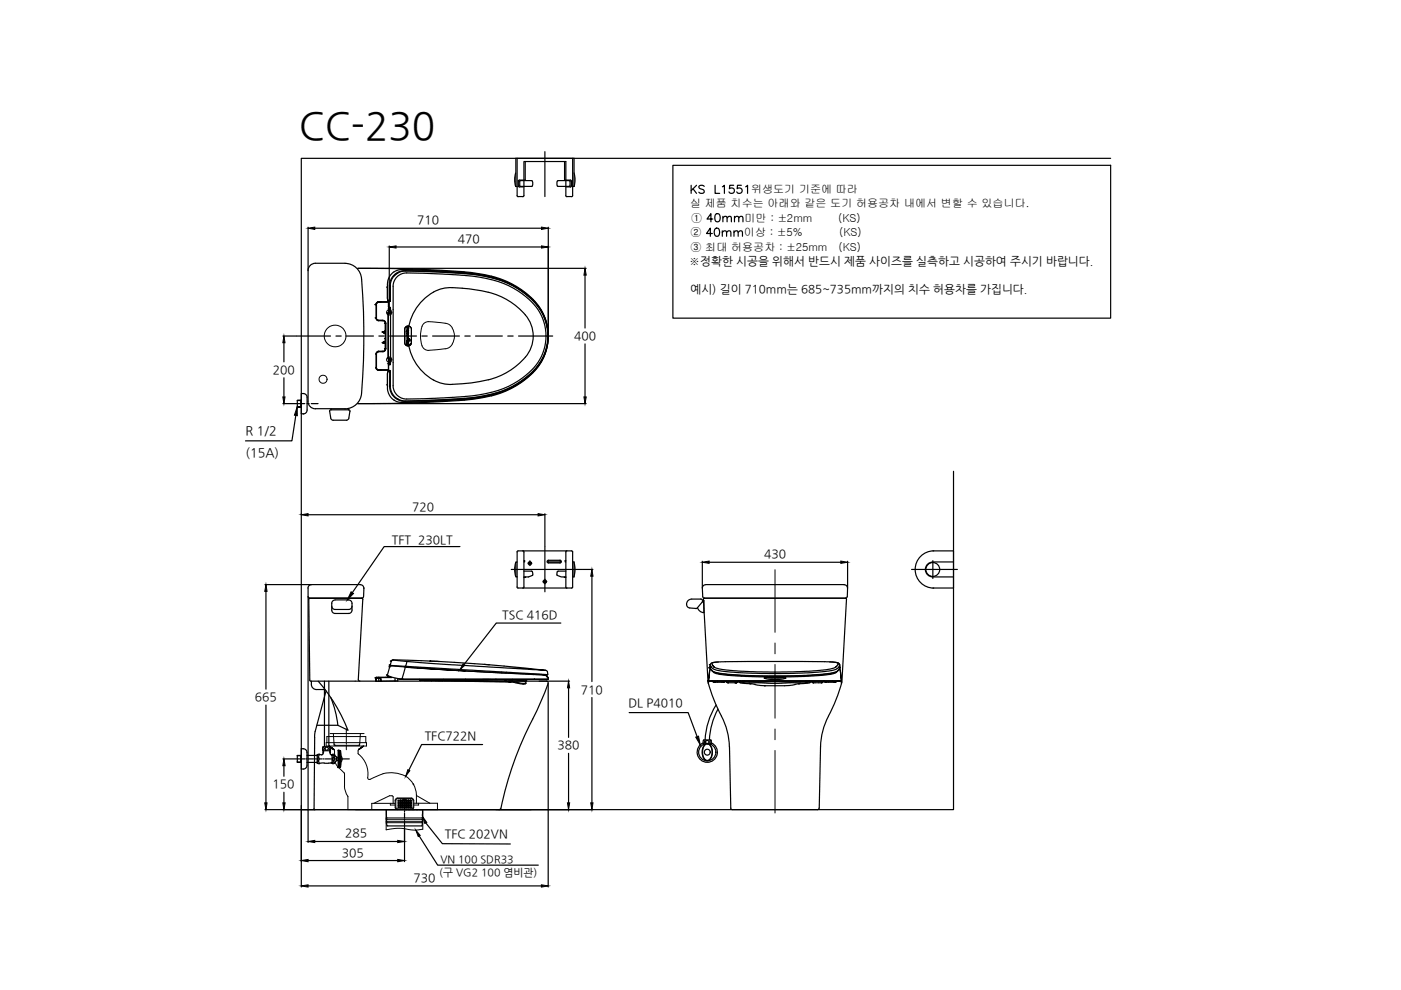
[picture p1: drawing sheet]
<svg xmlns="http://www.w3.org/2000/svg" width="297mm" height="210mm" viewBox="0 0 297 210" stroke-linecap="round" stroke-linejoin="round" font-family="sans-serif">
<!-- layer: 0 -->
<g fill="none" stroke="#000" stroke-width=".25">
<path d="M65.3 48.2v9.1M66.7 48.4h48.1M73.2 55.8a3.5 3.5 0 0 1 3.5 3.4 153.1 153.1 0 0 1 0 24.1M73.2 55.8h-6.3a1.58 1.58 0 0 0-1.6 1.6v27.7M75.8 56.9h2.4a268.2 268.2 0 0 1 20.2 .7M75.9 56.9h48.4M82.5 52.2v13.9M83.5 58.6v-.1a3.3 3.3 0 0 1 2.5-1 100.8 100.8 0 0 1 17 1.1 17.4 17.4 0 0 1 11.8 7.5 10.6 10.6 0 0 1-3.3 14 20.9 20.9 0 0 1-11.6 4.2 157 157 0 0 1-14.7 .6 3.2 3.2 0 0 1-2.5-3M84 52.4h30.8M84.1 58.7a2.81 2.81 0 0 1 2.1-.8l10.1 .4a41.7 41.7 0 0 1 10.4 1.8 14.5 14.5 0 0 1 8.4 7.5 10.5 10.5 0 0 1-4.4 12.6 23.5 23.5 0 0 1-12.5 3.9l-12 .5a2.82 2.82 0 0 1-2.8-2.8v-21.1a2.92 2.92 0 0 1 .7-2zM84.4 57.9a3.1 3.1 0 0 0-1.7 2.7M85.2 57.1a3.2 3.2 0 0 0-3.1 3.8"/>
<path d="M85.2 57.1h.3h-.3M85.2 57.1h.1M85.5 57.1l13.2 .7M85.5 57.1h.1M98.4 57.6a23.6 23.6 0 0 1 13.2 4.6 11.1 11.1 0 0 1 4.6 8.9M98.7 57.8a32.7 32.7 0 0 1 6.4 1.2M98.7 57.8h.1M105.1 59a18.2 18.2 0 0 1 8.2 4.9M105.1 59h.1M116.2 48.2v23M124 58.3v11.3M60 71.2h2.8"/>
<path d="M60.2 72.7v4M79.7 77.9l.1 .3 .5 .3M79.7 67.4h.1M79.7 77.9a.58 .58 0 0 0 .6 .6M79.7 67.4l.1 .4 .5 .2M79.7 75.1h.1M79.7 77.9h.1M79.7 75.1v2.8M79.7 77.9l.2 .4 .4 .2M79.7 67.4l.2 .4 .4 .2M79.7 64.6v2.8M79.7 64.6h.1"/>
<path d="M79.8 77.9l.1 .4 .4 .1M79.8 67.4l.1 .4 .4 .1M80.3 78.5h.1M80.3 74.6l-.3 .1-.2 .4M80.3 64.1l-.3 .1-.2 .4M80.3 74.5l-.5 .2-.1 .4M80.3 64a.58 .58 0 0 0-.6 .6M80.3 78.5h2.1M80.3 78.4v.1M80.3 74.5l-.4 .2-.2 .4M80.3 74.5h.9h-.9M80.3 74.5h.1"/>
<path d="M80.3 74.5v.1M80.3 68h.9h-.9M80.3 67.9h.9a.65 .65 0 0 1 .6 .6M80.3 67.9v.1M80.3 68h.1M80.3 64l-.4 .2-.2 .4M80.3 64h.1M80.3 64v.1M80.3 78.4h2.1M80.3 78.5h.4M80.3 74.6h.9M80.3 64h2.1"/>
<path d="M80.3 64.1h2.1M80.5 78.5h.2M80.6 78.5h.1M80.7 64h-.1M80.7 78.5h.1M80.7 64h.1M80.7 64h-.2M80.7 64a.73 .73 0 0 0-1 .6M80.7 78.5h1.7M81.1 68l.6 .3M81.2 74.5h.1M81.2 68a.58 .58 0 0 1 .5 .5"/>
<path d="M81.2 68h.1M81.2 67.9v.1M81.2 72.7h.5M81.2 72.7h.1M81.2 70.5h.1M81.2 70.4v.1M81.2 72.6h.1M81.3 70.5l.3 .2M81.3 70.5l.4 .2M81.3 72.7h.1M81.3 72.6h.1M81.3 70.4h.1"/>
<path d="M81.3 70.4l.4 .3M81.3 70.3l-.1 .1M81.3 70.3v.1M81.3 72.7h.3M81.3 70.3v.2M81.3 70.3l.4 .1M81.6 72.4l-.3 .2M81.6 70.3h.1M81.6 68.2l.1 .3M81.6 72.4h.1M81.6 70.7h.1M81.6 72.7h.1"/>
<path d="M81.6 70.3v.1M81.6 70.3l.1 .1M81.6 70.4l.1 .1M81.6 70.4h.1M81.6 72.6v.1M81.7 72.7h-.1M81.7 70.5h.1M81.7 70.4h.1M81.7 72.6h.1M81.7 70.4v.1M81.7 70.3v.1M81.7 72.6v.1"/>
<path d="M81.7 72.4h-.1M81.7 72.4h.1M81.7 70.7h.1M81.7 72h.1M81.7 72.4l-.4 .2M81.7 73.9l-.1 .4M81.7 71.9v2v-1.5M81.7 73.9h.1M81.7 73.9v.3M81.7 71.8h.1M81.7 71.7v.7M81.7 68.5v2"/>
<path d="M81.7 70.5v1.1M81.7 70.7v1.7M81.7 70.1h.1M81.7 68.5h.1M81.7 70.1v.4M81.7 72.6v1.3M81.7 73.9l-.1 .5-.5 .1M81.8 73.9a.56 .56 0 0 1-.6 .6M81.8 73.9l-.2 .4-.4 .2M81.8 68.5v5.4M82.1 79.3v2.8a3.2 3.2 0 0 0 1.6 2.8M82.1 79.3h.1"/>
<path d="M82.1 63.2v-2.3v2.3M82.1 63.2h.1M82.1 60.9h.1M82.3 66.5v9.4M82.3 75.9l.1 .1M82.3 75.9l.1 .1zM82.3 66.5h.1M82.3 63.7l.2 .2M82.4 77.1h.1M82.4 77.1l.2 .2M82.4 66.3h.1M82.4 66.3l.1 .1"/>
<path d="M82.4 64v1.1M82.4 65.3v1M82.4 76.2v.9M82.4 64h-1.7M82.4 65.3v.1M82.4 78.5l.3 .1v.3M82.4 77.3v1.2M82.4 65.1l.3 .1M82.4 65.4v.9M82.4 65.4h.2M82.4 76h.1M82.4 66.4l-.1 .1"/>
<path d="M82.4 76h.4M82.4 66.4h.4M82.4 66.5h.1M82.4 66.5h.4M82.5 78.6h.1M82.5 78.6l-.3 .2-.1 .5M82.5 78.6h.2zM82.5 78.6l-.2 .1M82.5 76.1l-.1 .1h.2v.9M82.5 76.1l-.1 .1v.9M82.5 76.1h.2M82.5 66.4h.2"/>
<path d="M82.5 65.2l-.1 .2M82.5 63.9h.2M82.5 77.3h.3M82.5 77.3h.1M82.6 66.5h.2M82.6 77.3h.1M82.6 77.1l.2 .2M82.6 63.7l.1 .1M82.6 78.5l.1 .4M82.6 77.1h-.2l.1 .2M82.6 77.1h.2M82.6 65.4v.9h-.2l.1 .1"/>
<path d="M82.6 65.2l-.2 .1M82.6 65.4h.2M82.6 65.2h-.1h.3M82.6 63.9h-.2M82.6 78.8h.1M82.6 78.8h-.3l-.2 .5M82.6 63.7v-3.1a3.4 3.4 0 0 1 4.3-3.2l4.9 .2a73.1 73.1 0 0 1 12.6 1.3 17.1 17.1 0 0 1 10.6 7.4 11.5 11.5 0 0 1 1.2 4.9M82.6 63.7h-.3l-.2-.5 .2 .5 .2 .2M82.6 63.7h.1M82.7 78.6l-.1 .2M82.7 65.2l.1 .3v11.5l-.1 .3-.3 .1M82.7 63.9h-.2"/>
<path d="M82.7 76.1l-.1 .1h.2M82.7 76.1h.1M82.7 66.4h.1M82.7 65.2h.1M82.7 65.2h-.1M82.7 78.9v3M82.7 78.9h.1M82.7 60.6v3zM82.7 63.6h.1M82.7 63.6l-.1 .3zM82.7 60.6h.1M82.8 65.2l-.2 .2"/>
<path d="M82.8 65.2h.1M82.8 77.3h.1M82.8 76h-.4M82.8 66.5h-.4v9.4h.4M82.8 76h-.3M82.8 66.3h-.2l.1 .1M95.9 61a8.7 8.7 0 0 0-7.7 4.4 10.5 10.5 0 0 0 5.9 16l1.8 .1M95.9 61a27.9 27.9 0 0 1 11.1 2.3 11.6 11.6 0 0 1 5.7 5.9 6.8 6.8 0 0 1-1.3 6.5M111.4 75.7a15.3 15.3 0 0 1-9.7 5.2l-1.8 .3-4 .3M113.3 78.6a20.3 20.3 0 0 1-13 5.9l-1.6 .2M113.3 78.5h.1M113.3 63.9h.1"/>
<path d="M116.2 71.3a10.6 10.6 0 0 0-2.9-7.3 10.6 10.6 0 0 1 0 14.6M116.2 71.3a10.6 10.6 0 0 1-2.9 7.3M116.2 71.4a11.4 11.4 0 0 1-5.5 9.5l-1.7 1.2-1.8 .9-3 .9M116.2 71.2a11.1 11.1 0 0 1-5.1 9.2 24.8 24.8 0 0 1-14.1 4.2l-8.8 .4a7.2 7.2 0 0 1-4-.3 3.1 3.1 0 0 1-1.6-2.8v-3.1M124 72.9v11.3M60 85.6h3.1M60.2 80.1v4.1M62.7 88.1l-.8 5.4h-9.9M65.3 85.1a1.58 1.58 0 0 0 1.6 1.6h6.3M75.9 85.6h48.4M76.7 83.3a3.5 3.5 0 0 1-3.5 3.4M82.1 81.6h.1"/>
<path d="M82.7 81.9h.1M82.7 81.9v.1M83.5 84.9h.1M83.7 84.9l.8 .3 .7 .1M84.2 84.5l.2 .1M85.2 85.3h.1M85.2 85.3h.3M85.5 85.3h.1M98.7 84.6l-13.2 .7M104.2 83.9a50.7 50.7 0 0 1-10.9 1.3l-10.1 .3-7.4 .1M105.1 83.5a32.7 32.7 0 0 1-6.4 1.2M105.1 83.5h.1"/>
<path d="M148.9 119v5.6M150.3 119.2h28M179.7 119v5.6M56.2 124h9.8M56.4 125.4v20.7M65.3 126.5v52.1M65.7 126.8l-.3 .3 .3 17.1M65.7 126.8h11M66 124a.67 .67 0 0 0-.7 .7v1.8l.4 .3M66 124h10.4l.5 .2 .2 .5M76.7 126.8l.2 .3-.9 16.9M77.2 124.7l-.1 1.8-.4 .3"/>
<path d="M77.2 124.7h.1M83.3 139.9l-.3 .3M83.4 139.9l9.7 .4-1.9-.1h.1M123.5 120.7h2.2M125.5 122.2v22.3M148.9 124.7l.1 1.8 .3 .3M148.9 124.7l.2-.5 .5-.2h29.4l.5 .2 .2 .5M149.2 127.4v2.5M149.4 126.8h29.9M149.4 126.8l-.3 .2 1 17.6a44.5 44.5 0 0 0 3.6 8.8l.7 2.4 .2 2.5M179.2 126.8l.3 .2-1 17.6a44.5 44.5 0 0 1-3.5 8.8l-.8 2.4-.2 1.7-.3 13.8-.2 .3-18.2 .1M179.7 124.7l-.1 1.8-.3 .3"/>
<path d="M56.4 149.5v20.7M65.7 144.2l.2 .2h54.9M66 144.4a1.28 1.28 0 0 0 1.1 1.8h1.8M66.7 156.3l-.1 15.2 .1 .2h38.5M67.5 144.4a35.4 35.4 0 0 1 6.3 10.4l-2.2-1h-4.4M69.1 146.5l-2.3 8.6-.1 1.2M70.1 147.9a21.4 21.4 0 0 1 1.5 5.9M76 144.1l.1 .2 .2 .1M79.7 143.8v.7zM79.7 143.7h.1M79.7 143.7h3.4M79.7 143.8h.1"/>
<path d="M79.7 143.8h.6M79.7 143.7h.7M79.8 143.7l-.1 .1M80.3 143.8h.1M80.3 143.7v.1M80.3 143.7h.1M80.3 143.6v.1M80.3 143.8v.6l-.6 .1M80.3 143.8h.2M80.4 143.7h.1M80.5 143.7h.1M80.5 143.7l.2 .2"/>
<path d="M80.5 143.8l.2 .1M80.5 143.7h-.2h.2M80.5 143.7v.1M80.7 143.9h.1M80.7 143.9v.4M80.7 144.3h.1M80.7 144.3l.1 .1M80.8 144.3l-.1-.4 .1 .5M82.1 143.1l1 .5 2.1 .4M82.1 143.1h.1M82.3 143.6h.1M82.3 143.5h.1"/>
<path d="M82.3 143.5v.1M82.3 143.5l.1 .1M82.3 143.4v.1M82.4 143.6h.1M82.4 143.4l.3 .1M82.6 141.4l.4-.2 6.5 .5M82.6 141.4l-.5 1.7M82.7 141.4h.1M82.7 141l3.3 .3M82.7 141l-.1 .4M82.7 141h.1M82.8 140.8l-.1 .2"/>
<path d="M82.9 143.6l-3.2 .1M83 140.2h.1M83 140.1h.1M83.1 140.1h-.1M83.8 144.4h-3M83.8 143.8v.6M84.7 144h.5M85.1 144l-.8-.1v.5h-.5M85.2 144h.1M85.2 144l.3 .1-.3-.1M85.2 144h31M86 141.3l30.1 1.7"/>
<path d="M86 141.3h.1M86.2 140.3l29.6 1.8-13.1-1.2-9.6-.6M86.2 140.3l-2.9-.4-.3 .2-.3 .9M86.2 140.3l-.2 1M88.5 141.6l10.2 .7-9.2-.6M88.5 141.6l-2.6-.1-.7 2.5M88.5 141.6l1 .1M89 144.1h.1M89 144.1l2.4 .1 .1 .1M89 144.1l.2 .2M89.2 144.3h2.3M89.2 144.3h.1"/>
<path d="M89.3 144.3h.1M89.5 141.7h.1M91.4 144.3h.1M91.5 144.3l16.3 .3M92.7 144.1l.3 .2M92.7 144.1l-1.3 .1h1.4M93 144.3h.8M93.9 144.2l14.3 .3 3.3 .4M94 144.1l17.5 .4M94.1 144.1l-.4 .2M94.1 144.1h.1M102.3 144.1h4.7"/>
<path d="M102.7 140.9h1M103.9 142.5l-5.2-.2 5.8 .3M103.9 142.5l11.4 .5M103.9 142.5l.6 .1M104.5 142.6l11.2 .6M106.3 142.5l.1 .2M106.9 144.1l.4 .3M107.3 144.4h.1M107.3 142.6l-.1 .1M107.3 144.4h1.1M107.4 142.5l-.1 .1M107.8 144.6h.3"/>
<path d="M108.1 144.6h.1M108.1 144.6h.2M108.3 144.6l2.3 .4h.7l.2-.1M108.4 144.4h.1M108.7 144.2l2 .1 1-.1-.2 .3M108.8 144.1h.1M108.8 144.1l-.3 .3M111.5 144.9h.1M111.5 144.5h.1M111.5 144.5v.4M111.7 144.2h.1M111.7 144.1v.1z"/>
<path d="M113.3 144h.1M113.3 144v.1M115.3 143l.4 .2M115.3 143h.1M115.3 143.1h.1M115.3 143.1l.4 .1M115.7 143.2h.1M115.7 143.2l.3 .2M115.8 142.2l.3 .3v.5M115.9 144.4l.3 .2v.3M116 143h.1M116 143.4l.2 .3"/>
<path d="M116 143.4h.1M116.1 143h.1M116.2 143.7h.1M116.2 144.9l-2 5.1a79.5 79.5 0 0 0-8 21.4M116.2 145v43.1M116.2 143.7v.3M116.2 144l-30.7 .1M120.5 145.8v10.5M120.5 159.7v10.5M125.5 147.9v22.3M133.4 151.1h12.5l1.9 5.1M150.2 144.4h.1"/>
<path d="M150.2 144.3l.1 .1M150.2 144.3h28.2M150.2 144.3h.1M150.3 144.4h.1M150.3 144.4h28M150.5 142.2l-.3 2.1zM150.5 141.6a2.19 2.19 0 0 0 2.3 1.2l5.5 .4 7.5 .1 5.8-.1 4.6-.5a1.99 1.99 0 0 0 1.9-1.1M150.5 141.6h.1M150.5 141.6l.8 .9 1.8 .4 5 .4 6.2 .1M150.5 142l.2-.1-.2 .3zM150.6 140.9l.3 .7a2.47 2.47 0 0 0 2 .7l3.4 .3 6.8 .2 6.5-.1 4.5-.2a6.8 6.8 0 0 0 3.5-.9l.4-.7 .1 .7M150.6 140.9h.1"/>
<path d="M150.6 140.9l-.1 .7 .1-.7M150.6 144.4a.43 .43 0 0 0-.4 .6M151.2 142.4a5.8 5.8 0 0 0 3.5 .8l7.4 .3M151.3 144.4l.1 .2M151.4 144.6h.1M151.4 144.6l.2 .1M151.5 141.5h.1M151.6 144.7h.1M151.6 144.7h1.8M152.3 140.4l-1.3 .1-.4 .4M153.4 144.7h.1M153.5 144.7h.1"/>
<path d="M153.8 140.3h22.4l1.5 .3-.2 .5-.3 .3a8.3 8.3 0 0 1-4 .8l-9.9 .3-8.5-.4a7.8 7.8 0 0 1-3.3-.6M153.8 140.3l-2.8 .2v.4l.5 .6M153.8 140.3h.1M153.8 144.4l-.3 .3M154 144.4l.4 .4M154.2 144.7h.1M154.4 144.8h1.7M154.4 144.8h.1M154.7 158.3l.2 13 .4 .4M156.1 144.8h.1M156.3 144.7l-.2 .1M156.3 144.7h.1"/>
<path d="M156.5 144.4l-.2 .3M156.8 144.4h.1M156.8 144.4v.2M156.8 144.6l1.4 .2 5.2 .1 7-.1 1.4-.2-.2 .2-2.1 .2M156.8 144.7l.4 .1 1.9 .2M156.8 144.7h.1M156.8 144.6h.1M156.8 144.6v.1M157.3 144.4l1.6 .1M158.9 144.5h.1M159.1 145l3.1 .4h5.1l2.2-.4M159.1 145h.1"/>
<path d="M162.1 145.4h.1M162.1 143.5l-.1 .3 .3 .1M162.1 143.5l.4 .1M162.2 145.4h.1M162.3 143.9l1.6 .2 2.4-.2M162.5 143.6h3.7l-1.1 .2zM162.5 143.6l-.2 .3M162.5 143.6h.1M164.3 143.4l-2.2 .1M166.2 143.6h.1M166.2 143.6a.18 .18 0 0 1 .3-.1 .18 .18 0 0 1 0 .3l-.2 .1zM169.5 145h.1"/>
<path d="M171.3 144.4l-3.4 .3-9-.2M171.3 144.4h.1M171.8 144.4v.2M172.1 144.4l.4 .4M172.3 144.7h.1M172.5 144.8h.1M172.5 144.8h1.7M174.2 144.8h.1M174.4 144.7h.1M174.4 144.7l-.2 .1M174.6 144.4l-.2 .3M174.8 144.4h.1"/>
<path d="M174.8 144.4l.2 .2M175 144.6h.1M175 144.6l.1 .1M175.1 144.7h.1M175.2 144.7h1.9M175.9 140.3l1.8 .2 .3 .4M177 144.7h.1M177.1 144.7h.1M177.2 144.6l-.1 .1M177.2 144.6h.1M177.4 144.4l-.2 .2M177.5 142.4a4.1 4.1 0 0 1-2.8 .8l-7 .3-3.4-.1"/>
<path d="M177.9 141.9l.3 .3M178 141.9l.2 .2M178 144.4a.43 .43 0 0 1 .4 .6M178 140.9h.1M178 140.9l.1 .7M178.1 141.6l-.7 .8-1.9 .5-4.9 .4-6.3 .1M178.1 141.6h.1M178.1 141.5v.1M178.2 142.2l.2 2.1zM178.2 142.1v.1M178.3 144.4h.1M178.4 144.4h.1"/>
<path d="M178.4 144.3h.1M178.4 144.3l-.1 .1M56.2 171.7h10.5M60 160.9h3.1M60.2 162.3v2.3M60.2 168v2.2M63.9 170.8v17.3M66.7 178.4h17.6M75.4 171.7h37.1M81.9 171.7v1.7h.2M81.9 174.4h.2M81.9 174.1h.2"/>
<path d="M81.9 174.4l.2 .7h7.4l.1-.7h-.2M82.1 173.7h-.2v.4M85.8 175.6v7.1M89.4 173.7h.2v.4h-.1M89.6 171.7v1.7h-.1M105.2 171.7h20.5M106.2 171.4l-.4 .3M65.3 182.5h19M65.3 187.8h49.5"/>
</g>
<!-- layer: 6 -->
<path d="M235.5 33.6h-171.6v138.1h138.3v-71.8" fill="none" stroke="#000" stroke-width=".25"/>
<!-- layer: 1 -->
<g fill="none" stroke="#000" stroke-width=".25">
<path d="M115.5 32.2v9.5M62.8 71.2h7.3M71.2 71.2h1.1M73.5 71.2h5.7M80.3 71.2h1.2M82.6 71.2h5.7M89.4 71.2h1.2M91.7 71.2h5.7M98.6 71.2h1.1M100.8 71.2h5.7M107.7 71.2h1.1M109.9 71.2h7.3"/>
<path d="M63.2 85.6h1.4M65.1 85.6h.4M66 85.6h1.4M63.9 108.9v.2M65.3 109.1h48.8M112 119.4h.8M112.4 118.9v1M115.5 108.9v7M115.5 116v9.5M197.8 118.9v3.8M108.4 120.7h15M115.1 123.3h.8"/>
<path d="M193.3 120.7h9.7M69.8 158.2l1 .7-1-.7M76.1 158.9l.9-.7-.9 .7M77 158.2l-.9 .7M63.2 160.9h1.4M64.9 160.9h.2M65.3 160.9h1.2M66.7 160.9h.2M67.1 160.9h1.2M68.5 160.9h.2M69 160.9h1.1M70.3 160.9h.2"/>
<path d="M70.8 160.9h1.1M72.2 160.9h.2M72.6 160.9h1.5M87.6 166.2l.1 .1"/>
<circle cx="84.9" cy="171.1" r=".12"/>
<circle cx="84.9" cy="170.8" r=".12"/>
<circle cx="84.9" cy="169.7" r=".12"/>
<circle cx="84.9" cy="170.4" r=".12"/>
<circle cx="84.9" cy="170.1" r=".12"/>
<circle cx="85.3" cy="170.1" r=".12"/>
<circle cx="85.3" cy="170.8" r=".12"/>
<circle cx="85.3" cy="170.4" r=".12"/>
<circle cx="85.3" cy="171.1" r=".12"/>
<circle cx="85.3" cy="169.7" r=".12"/>
<circle cx="85.8" cy="171.1" r=".12"/>
<circle cx="85.8" cy="170.1" r=".12"/>
<circle cx="85.8" cy="170.4" r=".12"/>
<circle cx="85.8" cy="170.8" r=".12"/>
<circle cx="85.8" cy="169.7" r=".12"/>
<circle cx="86.2" cy="170.8" r=".12"/>
<circle cx="86.2" cy="170.4" r=".12"/>
<circle cx="86.2" cy="170.1" r=".12"/>
<circle cx="86.2" cy="171.1" r=".12"/>
<circle cx="86.2" cy="169.7" r=".12"/>
<circle cx="86.6" cy="171.1" r=".12"/>
<circle cx="86.6" cy="169.7" r=".12"/>
<circle cx="86.6" cy="170.1" r=".12"/>
<circle cx="86.6" cy="170.8" r=".12"/>
<circle cx="86.6" cy="170.4" r=".12"/>
<circle cx="87" cy="171.1" r=".12"/>
<circle cx="87" cy="170.8" r=".12"/>
<circle cx="87" cy="170.4" r=".12"/>
<circle cx="87" cy="170.1" r=".12"/>
<circle cx="87" cy="169.7" r=".12"/>
</g>
<path d="M63.9 109.1l1.4-.2v.5zM114.1 108.9l1.4 .2-1.4 .3z" fill="#000" stroke="#000" stroke-width=".21"/>
<!-- layer: 4 -->
<g fill="none" stroke="#000" stroke-width=".25">
<path d="M109.3 36.7l-.2 1.4 .2 1.4M109.4 39.5v-5.9h12.3v5.9M109.4 39.5h.2M109.6 33.6v7.9M109.9 38.4l.1 1.2h1.1M110.2 38.5v.8l.2 .2h2.4l.2-.4a.59 .59 0 0 0-.3-.8h-2.3l-.2 .2M111.4 34.2v4h-1.3l-.2 .2M119.7 34.2v4h1.2l.3 .2M120.9 38.5v.8l-.2 .2h-2.3l-.3-.4a.59 .59 0 0 1 .3-.8h2.3l.2 .2M121.2 38.4l-.1 1.2h-1.1M121.4 33.6v7.9l-.2 .2M121.4 39.5h.3"/>
<path d="M121.7 36.7l.2 1.4-.2 1.4M109.6 41.5l.2 .2M109.9 41.7h1M110.9 41.7l.2-.2v-7.3h8.9v7.3l.2 .2M120.2 41.7h1M63 84.9v1.4M63.8 84.9v1.4M63.8 84.9h-.8h.9M63.9 84.9v1.4h-.9h.8M64.3 83.4h.1M64.3 87.8h.1M64.3 83.4h-.4v4.3h.4"/>
<path d="M64.3 83.4a.79 .79 0 0 1 .8 .8v2.8M65.1 87a.79 .79 0 0 1-.8 .8M109.3 119.3l-.2 1.4 .2 1.5M109.6 119.1h-.2v3.2h.2M109.6 117v7.5M109.8 116.8l-.2 .2M109.9 116.8h11.3M110.9 116.8l.2 .2v7.5l-.2 .2M111.1 118.9h.1v.2h-.1M116 118.9l.3-.1h2.4l.3 .3-.3 .3h-2.4l-.3-.2zM116.2 119l2.5-.1 .2 .2-.2 .1h-2.4zM120 118.9h-.2v.2h.2"/>
<path d="M120.2 116.8l-.2 .2v7.5l.2 .2M121.2 116.8l.2 .2v7.5l-.2 .2M121.4 119.1h.3v3.2h-.3M121.7 119.3l.2 1.4-.2 1.5M197.8 116.8h4.4v7.9h-4.4M198 116.8a3.9 3.9 0 0 0-4 3.9 3.9 3.9 0 0 0 4 4M202.2 119.1l-4.4 .1a1.58 1.58 0 0 0-1.6 1.5 1.58 1.58 0 0 0 1.6 1.6h4.4M109.6 124.5l.2 .2M109.9 124.7h11.3M111.1 121.1h1.6l.2 .1M111.4 122.3l-.3 .1M112.9 121.3v.7"/>
<path d="M112.9 122l-.8 .3h-1M118.2 121.3v.7M118.2 122l.8 .3h1M119.6 122.3l.4 .1M120 121.1h-1.6l-.3 .1M67.7 159.9l-.2 .5-.2-.4M67.8 159.9l-.6 .2M68.4 158.4l.3 .3-.3 .4M68.5 158.3h.3M68.5 158.3l-.1 .3 .1 .6M68.6 159.2l-.1 .3M68.6 159.5l-.1 .1"/>
<path d="M68.8 144.4v13.9h1.2M69.7 144.4v13.9M69.9 159.2l.1 .3M69.9 159.5l.1 .1M70 158.3l.1 .3-.1 .6M70 159.7l.3 .4M70 159.7v-.5h-1.5l-.1 .8-.6-.1M70.1 158.4l-.3 .3 .3 .4M70.4 160v1.8a.47 .47 0 0 0 .5 0 .47 .47 0 0 0 .3-.4l.1-.1M70.5 160l.2 .3 .1-.3M71.8 159.1h.3M71.8 160h.3"/>
<path d="M71.8 159.5h.3M71.8 159.4h.3M71.8 159.3h.3M71.8 159.2h.3M71.8 159.9h.3M71.8 159.8h.3M71.8 159.7h.3M71.8 159.6h.3M72.1 159.1l.1 .1v3.4M72.1 159.1v3.6M72.1 159.2v3.5M72.2 159.2l.1 1.8-.1 1.6"/>
<path d="M149.1 157.5a2.15 2.15 0 0 0-.8 3.3 2.15 2.15 0 0 0 3.3 0 2.15 2.15 0 0 0-.8-3.3M149.1 157l.3 .3-.3 .3M149.2 157.8h.1M149.2 157.8h.2M149.3 157.8h.1M149.3 158a.84 .84 0 0 1 .9-.3 .84 .84 0 0 1 .6 .7 2.44 2.44 0 0 1-.5 2.8 .9 .9 0 0 1-1.2-.6 2.75 2.75 0 0 1 .2-2.6zM149.4 158a.8 .8 0 0 1 .9-.2 .8 .8 0 0 1 .5 .7 2.29 2.29 0 0 1-.6 2.7 1.2 1.2 0 0 1-1.2-1.4v-1zM150.6 157.8h.1M150.7 156.9l.1 .6-.1 .2M150.7 156.9h-1.5l-.1 .3 .1 .5M150.8 157l-.3 .3 .3 .3M151.8 149.5a15.3 15.3 0 0 0-2.3 7.4"/>
<path d="M152.2 150.4a15.3 15.3 0 0 0-1.8 6.5M63 161.6h.8M63 161.6h.9M63 160.2v1.4M63.8 160.2v1.4M63.8 160.2h-.8M63.9 160.2h-.9M65.1 162.3v-2.8a.89 .89 0 0 0-1.2-.8v4.3a.89 .89 0 0 0 1.2-.7M65.1 161.6h2.1M65.1 160.2h2.1M67.2 160v1.6M67.2 161.6h.1"/>
<path d="M67.2 161.8l.6 .1M67.3 161.8l.2-.4 .2 .5M67.4 160.6a.32 .32 0 0 1 .3 .3 .32 .32 0 0 1-.3 .3zM70.2 160l.1 .1M70.3 161.7h.1M70.3 160.1h.1M70.3 161.7l-.1 .1M70.3 161.7v.1M70.4 160l.3-.1 .3 .2M70.4 161.8l-2.6 .1M70.4 160l-.1 .1M70.6 160.6a.35 .35 0 0 1 .2 .3 .35 .35 0 0 1-.2 .4z"/>
<path d="M70.8 161.9l-.1-.4-.2 .4M71 160.1l.3 .4M71.3 160.6v.6h.4M71.3 160.6h.4M71.3 160.5v.1M71.3 161.2v.1M71.8 162.7h.1M71.8 160.2h.3M71.8 161.7h.3M71.8 160.1h.3M71.8 162.6h.3M71.8 162.5h.3"/>
<path d="M71.8 162.2h.3M71.8 162h.3M71.8 162.1h.3M71.8 162.3h.3M71.8 162.4h.3M71.8 161.9h.3M71.8 161.8h.3M71.8 161.4h.3M71.8 161.5h.3M71.8 161.6h.3M71.8 161h.3M71.8 161.1h.3"/>
<path d="M71.8 161.2h.3M71.8 161.3h.3M71.8 160.9h.3M71.8 160.8h.3M71.8 160.7h.3M71.8 160.6h.3M71.8 160.5h.3M71.8 160.4h.3M71.8 160.3h.3M72.1 162.7h-.4v-3.6l.1 3.6M72.2 162.6l-.4 .1M72.3 160.3l.2 .6-.2 .6"/>
<circle cx="112.3" cy="119.4" r=".35"/>
<circle cx="112.3" cy="119.4" r=".18"/>
<circle cx="115.5" cy="123.3" r=".35"/>
<circle cx="115.5" cy="123.3" r=".18"/>
<circle cx="197.8" cy="120.7" r="1.47"/>
<circle cx="69.2" cy="158.7" r=".35"/>
<circle cx="149.9" cy="157.3" r=".35"/>
<circle cx="150" cy="159.5" r="1.83"/>
<circle cx="150" cy="159.5" r=".62"/>
</g>
<!-- layer: FAUCET -->
<g fill="none" stroke="#000" stroke-width=".25">
<path d="M69.9 87.2l.3-.3h3.7l.3 .3M69.9 87.2l.2 1.4 .3 .5h3h.3l.3-.5M70.2 86.7v.2M73.9 86.7v.2M74.2 87.2l-.2 1.4M97.5 115.9h-16.1l-7.8 11.3M70.3 129.4a.71 .71 0 0 0 .7 .7M70.3 128.5a.71 .71 0 0 0 .7 .7M71 127.2a.71 .71 0 0 0-.7 .7v1.4M71.1 127.2h2.8a.71 .71 0 0 1 .7 .7v1.4M74.6 129.4a.71 .71 0 0 1-.7 .7h-2.8M74.6 128.5a.71 .71 0 0 1-.7 .7h-2.8"/>
<path d="M118.9 132.1h-13.7l-6.8 8.8M147.9 128.8a1.47 1.47 0 0 0 1.3 1.1M148.6 127l.2 .1 .1 .3M148.6 127h-1.9a1.09 1.09 0 0 0-1.1 1.2M148.9 127.4v.2l-1.2 1.4-1.5-.1a.71 .71 0 0 1-.6-.7M148.9 127.4h.3"/>
</g>
<!-- layer: 3 -->
<path d="M65.7 126.8h11M150.6 144.4h27.4" fill="none" stroke="#000" stroke-width=".3"/>
<!-- layer: 2 -->
<g fill="none" stroke="#000" stroke-width=".25">
<path d="M146.5 39.3v1.7M147.7 39.3l-1.2 1.1M149.3 39.5a.65 .65 0 0 0-1.1 .2l.1 .2 .9 .4 .1 .4a.73 .73 0 0 1-1.1 0M151.6 39.3v1.7h1M153.2 39.6l.4-.3v1.7M155.6 39.3h-.9l-.1 .7a.61 .61 0 0 1 1 0 .61 .61 0 0 1-.2 .9 .61 .61 0 0 1-.8-.2M157.2 39.3h-.8l-.1 .7a.61 .61 0 0 1 .9 0 .61 .61 0 0 1-.1 .9 .61 .61 0 0 1-.9-.2M158.1 39.6l.4-.3v1.7M146.9 40l.8 1M151 49.5h-1.2l.8-1.1v1.7M151.1 46.4h-1.2l.8-1.1v1.7M151.7 48.5a.54 .54 0 0 1 .8 .2l.1 .4a.76 .76 0 0 1-.7 1 1.11 1.11 0 0 1-.2-1.6z"/>
<path d="M151.8 45.4a.55 .55 0 0 1 .8 .2 .81 .81 0 0 1 .1 1 .81 .81 0 0 1-.9 .3l-.2-.6zM153.1 49.3l.5-.4 .4 .1 .1 1.1M153.1 48.9v1.2M153.3 46.2l.4-.3 .4 .1 .1 1M153.3 45.9v1.1M154.1 49.3l.4-.4 .4 .1 .1 1.1M154.2 46.2l.4-.3 .4 .1 .1 1M155.6 49.3l.4-.4 .4 .1 .1 1.1M155.6 48.9v1.2M155.7 46.2l.4-.3 .4 .1 .1 1M155.7 45.9v1.1M156.5 49.3l.4-.4 .4 .1 .1 1.1"/>
<path d="M156.6 46.2l.4-.3 .4 .1 .1 1M85.8 171.7h.5M86.6 171.7h.5M87.4 171.7h.5M88.2 171.7h.5M89 171.7h.5"/>
</g>
<!-- layer: FAUCET -->
<path d="M74.4 125.5l.6 .3-1.4 1.4zM98.2 140.7l.4 .3-1.1 1z" fill="#000" stroke="#000" stroke-width=".21"/>
<!-- layer: 0 -->
<g fill="none" stroke="#000" stroke-width=".21">
<path d="M164.3 120.8v13.3M164.3 136.3v2.3M69.2 157.5h8.5v.7h-8.5zM69.3 157.5v-1.3h8.3v1.3M69.8 158.2l1 .7 .1 .3M70.9 159.2a4.6 4.6 0 0 0 .3 2.8l1.8 2v2.7M75.9 159.2v.5a5.9 5.9 0 0 1 2.1 5.4l.5 .1M77.1 158.2l-1 .7-.2 .3M164.3 140.9v11.4M164.3 154.6v2.2M164.3 159.1v13.3M73 166.7l.3 1.3 .5 .9v2.8h19v-1.4h-5.1"/>
<path d="M78.5 165.2a7.7 7.7 0 0 1 6.8-.9 4.7 4.7 0 0 1 3 4.2v1.8M81.9 173.5h7.7M81.9 173.7h.1M81.9 174.4h.1M81.9 171.7v4.2a12.3 12.3 0 0 1 5.8 .1l1.9-.2v-4.1M81.9 174.2h.1M82.1 174.1h7.4M82.1 174.4h7.3M82.8 170.3v.4h1M83.3 168.9l-.2-.2h-.5l-3.4 1.6M83.4 168.9v1.4M83.8 169.7v1.7l.5 .3"/>
<path d="M83.8 170.3h-5v1.4M84.3 169.3l-.4 .4v1.4l.2 .3 3.1 .1M84.3 169.3h2.9M87.2 169.3l.4 .4v1.4l-.4 .4M87.2 169.2l.4 .3 .1 .2M87.2 169.2h-2.9l-.5 .3v.2M87.7 169.7v1.5l-.2 .4-.3 .1M88.3 168.7l2.9 1.6M88.8 170.3v.4h-1.1M89.6 174.2h.1M89.6 173.7h-7.7M89.6 174.4h.1"/>
<circle cx="84.5" cy="169.7" r=".12"/>
<circle cx="84.5" cy="171.1" r=".12"/>
<circle cx="84.5" cy="170.1" r=".12"/>
<circle cx="84.5" cy="170.4" r=".12"/>
<circle cx="84.5" cy="170.8" r=".12"/>
</g>
<!-- layer: 3 -->
<path d="M142.7 35.1h92.8v32.4h-92.8zM102.3 157.9h-12.9l-2.7 5.4M88.9 177.2l3.9 6.2h21.3M90.3 174.5l3.5 4.4h14.4" fill="none" stroke="#000" stroke-width=".25"/>
<path d="M86.5 163.2l.4 .2-.9 1.2zM88.2 176l.9 1.1-.4 .3zM89.6 173.2l.9 1.2-.4 .2z" fill="#000" stroke="#000" stroke-width=".21"/>
<!-- layer: CEN -->
<path d="M85.8 170.3v1.4M85.8 171.9v.2M85.8 172.4v1.1M85.8 173.7v.2M85.8 174.2v1.3" fill="none" stroke="#000" stroke-width=".25"/>
<!-- layer: 0 -->
<g fill="#000" stroke="#000" stroke-width=".21">
<path d="M65.3 48.4l1.4-.2v.4zM82.5 52.4l1.5-.3v.5zM114.8 48.2l1.4 .2-1.4 .2zM114.8 52.1l1.4 .3-1.4 .2zM124 56.9l.3 1.4h-.5zM60.2 71.2l.2 1.5h-.4zM60 84.2h.4l-.2 1.4zM63 86.3v1.8l-.6-.1zM123.8 84.2h.5l-.3 1.4zM148.9 119.2l1.4-.2v.4zM178.3 119l1.4 .2-1.4 .2zM56.4 124l.2 1.4h-.5z"/>
<path d="M125.5 120.7l.2 1.5h-.5zM120.5 144.4l.3 1.4h-.5zM147.5 156.3l.6-.2 .4 1.8zM56.1 170.2h.5l-.2 1.5zM60.2 160.9l.3 1.4h-.5zM60 170.2h.5l-.3 1.5zM65.3 178.4l1.4-.2v.4zM84.3 178.2l1.5 .2-1.5 .2zM120.3 170.2h.5l-.3 1.5zM125.2 170.2h.5l-.2 1.5zM63.9 182.5l1.4-.3v.5zM63.9 187.8l1.4-.2v.5z"/>
<path d="M84.3 182.2l1.5 .3-1.5 .2zM114.8 187.6l1.4 .2-1.4 .3z"/>
</g>
<!-- layer: 3 -->
<g fill="none" stroke="#000" stroke-width=".21">
<path d="M89.5 69.2a5.7 5.7 0 0 0 .4 4.7l1 .4M89.5 69.2a1.6 1.6 0 0 1 2-1l2.3 .3a2.73 2.73 0 0 1 2.3 4l-.2 .4M95.9 72.9a1.74 1.74 0 0 1-1.5 1l-3.5 .4M70 155.5h7.2M70.7 155.5l.1 2.5h5.2l.3-.3M70.8 157.7l.4 .3M73.4 154.5v1M73.4 155.7v.3M73.4 156.2v1.1M73.4 157.5v.3M73.4 158v1M76.2 157.9l-.1 .1"/>
<path d="M76.4 155.5l-.1 2.2"/>
<circle cx="71.1" cy="71.2" r="2.31"/>
<circle cx="82.5" cy="76.3" r=".56"/>
<circle cx="82.5" cy="66.2" r=".56"/>
<circle cx="68.5" cy="80.4" r=".85"/>
<circle cx="85.8" cy="169.9" r=".43"/>
</g>
<!-- layer: THIN -->
<g fill="none" stroke="#000" stroke-width=".25">
<path d="M85.8 69.6v3.3M85.9 72.9h.1M85.9 69.6h.1M85.9 73h.1M85.9 69.5h.1M85.9 73l.1 .1M86 69.3l-.1 .1M86 73.2l.3 .1M86.3 71.6l.3-.1v.2zM86.3 72.8l.3 .1-.3 .1v.2l.5-.1 .2-.3a.49 .49 0 0 1-.8 .2h.2zM86.3 72.3h.3l-.3 .1v.2h.4l-.2 .2h-.2l.2-.1-.3-.1v-.2h.2zM86.3 71.8h.3h-.2l.2 .2h-.3h.1z"/>
<path d="M86.3 72.2h.3l.1-.3a.22 .22 0 0 1 .2 .1 .22 .22 0 0 1 0 .3l-.2-.4-.1 .4h-.3zM86.3 71.1l.3 .1zM86.3 69.4h.3l-.1 .1zM86.3 70.3h.1M86.3 70.5a.22 .22 0 0 1 .3 .1 .22 .22 0 0 1 0 .2l-.3 .1 .3-.1-.3-.1h.3zM86.3 71l.3 .1zM86.3 71.5l.3-.1zM86.3 71.3l.3 .1zM86.3 69.3h.3v.1h-.3zM86.3 70.2h.3l-.3 .1zM86.3 70.4l.3 .1zM86.3 69.6l.3 .1z"/>
<path d="M86.3 69.8l.3-.1zM86.3 69.9h.3v.2l-.1-.1v.1l-.2-.1v.1zM86.3 69.2l-.3 .1M86.4 69.1h.3M86.4 73.3h.3M86.7 73.3h.1M86.7 69.2h.1M86.8 69.2h.1M86.8 72.1h.1M86.8 71.9h.1M86.9 73.2l-.1 .1M86.9 72.3h.1"/>
<path d="M86.9 69.2l.1 .1M87 73.2h-.1M87 69.3l.1 .1M87.1 69.4l.1 .1M87.1 73l-.1 .2M87.2 69.5v.2M87.2 73h-.1M87.2 72.8v.1M87.2 69.7v3.1"/>
</g>
<text font-size="8.2" x="63.4" y="29.5">CC-230</text>
<g font-size="2.7">
<text x="52.1" y="92.2">R 1/2</text>
<text x="52.1" y="96.8">(15A)</text>
</g>
<g font-size="2.6">
<text x="88.4" y="47.5">710</text>
<text x="97.1" y="51.5">470</text>
<text x="121.8" y="72.1">400</text>
<text x="57.8" y="79.2">200</text>
<text x="87.4" y="108.3">720</text>
<text x="83.1" y="115.3">TFT 230LT</text>
<text x="162" y="118.3">430</text>
<text x="106.5" y="131.3">TSC 416D</text>
<text x="54.1" y="148.7">665</text>
<text x="123.1" y="147">710</text>
<text x="133.2" y="149.9">DL P4010</text>
<text x="90" y="156.9">TFC722N</text>
<text x="118.2" y="158.9">380</text>
<text x="57.8" y="167.1">150</text>
<text x="73.2" y="177.6">285</text>
<text x="94.3" y="177.8">TFC 202VN</text>
<text x="72.5" y="181.6">305</text>
<text x="87.7" y="187">730</text>
</g>
<g font-size="2.5">
<text x="146.1" y="56.3">※정확한 시공을 위해서 반드시 제품 사이즈를 실측하고 시공하여 주시기 바랍니다.</text>
<text x="146.4" y="62.2">예시) 길이 710mm는 685~735mm까지의 치수 허용차를 가집니다.</text>
</g>
<g font-size="2.3">
<text x="159.2" y="41">위생도기 기준에 따라</text>
<text x="146.3" y="44">실 제품 치수는 아래와 같은 도기 허용공차 내에서 변할 수 있습니다.</text>
<text x="146.5" y="47">①</text>
<text x="157.9" y="47">미만 : ±2mm</text>
<text x="177.7" y="47">(KS)</text>
<text x="146.4" y="50.1">②</text>
<text x="146.4" y="53.2">③ 최대 허용공차 : ±25mm</text>
<text x="157.7" y="50.1">이상 : ±5%</text>
<text x="177.8" y="53.2">(KS)</text>
<text x="178" y="50.1">(KS)</text>
<text x="93.1" y="185.7">(구 VG2 100 염비관)</text>
<text x="93.4" y="182.9">VN 100 SDR33</text>
</g>
</svg>
